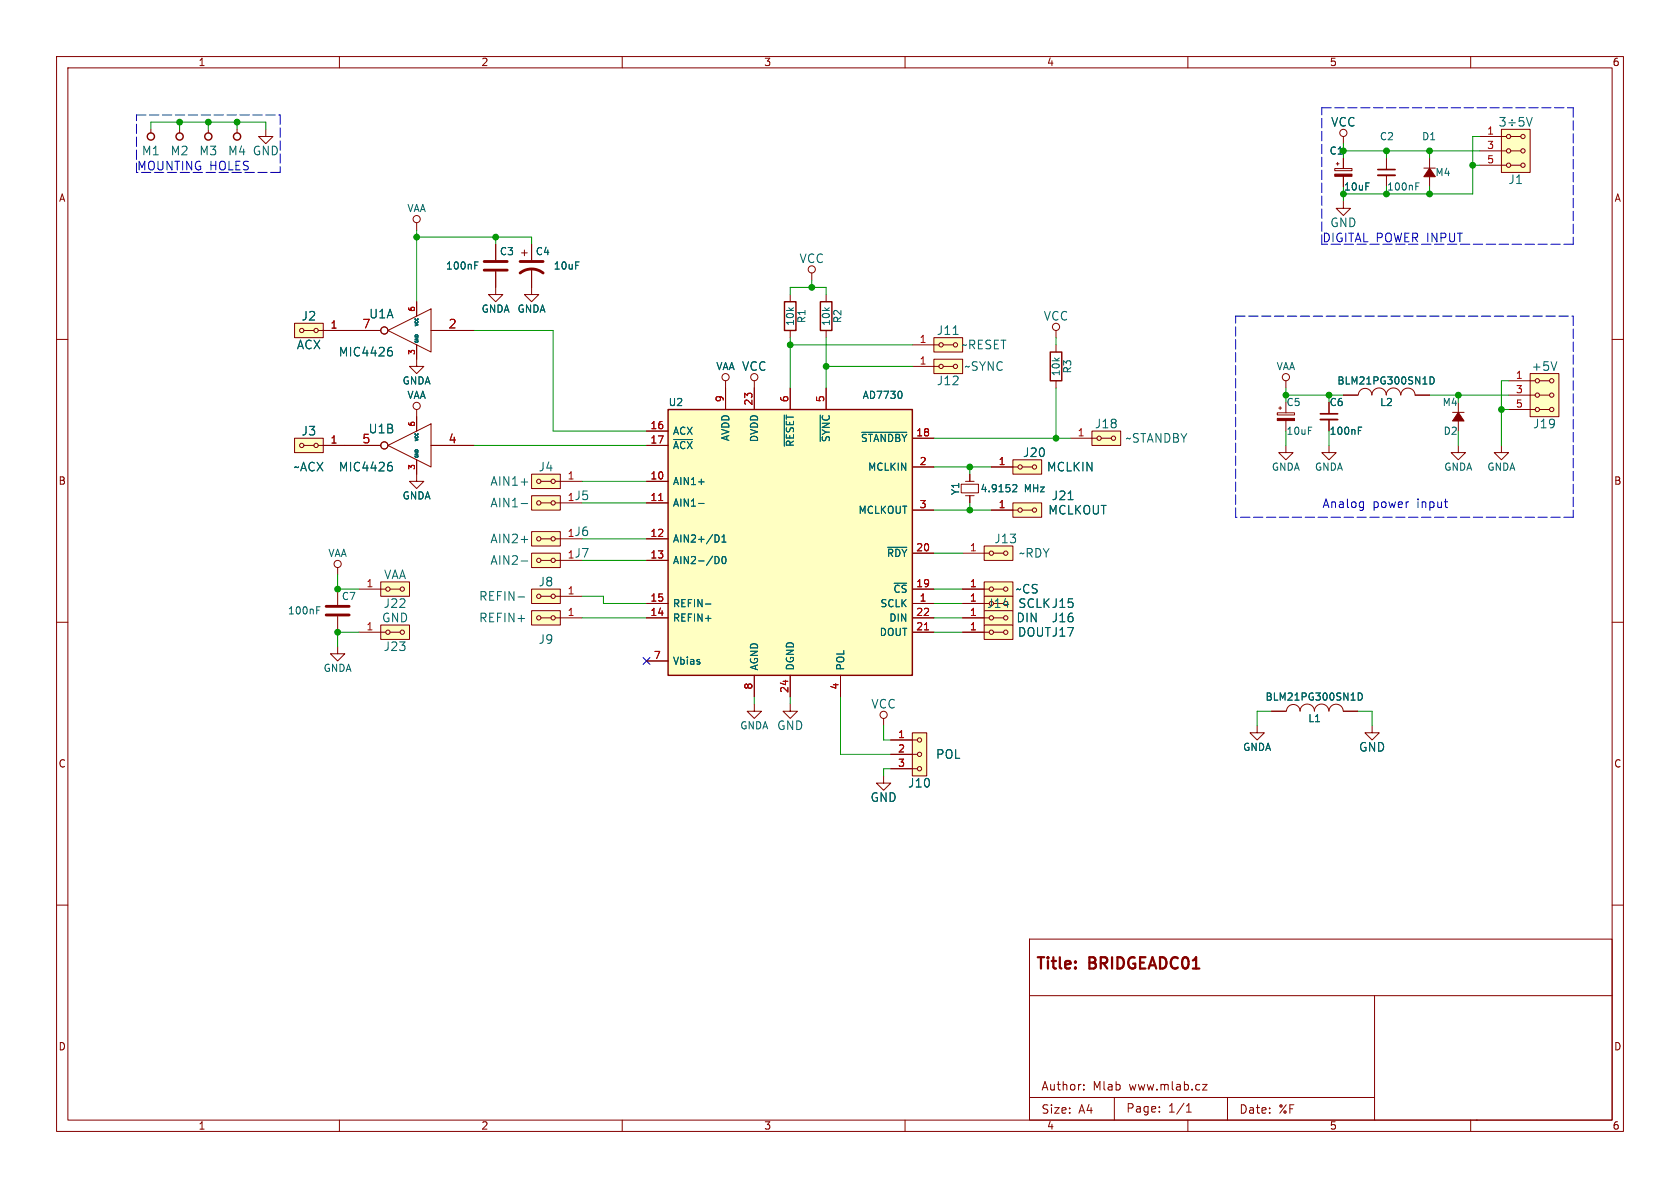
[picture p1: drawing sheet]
<svg xmlns="http://www.w3.org/2000/svg" width="297mm" height="210mm" viewBox="0 0 297 210" stroke-linecap="round" stroke-linejoin="round" font-family="sans-serif">
<g fill="none" stroke="#840000" stroke-width=".18">
<path d="M10 10h277v190h-277zM12 12h273v186h-273zM60 10v2M110 10v2M160 10v2M210 10v2M260 10v2M26.7 22.9v.6M31.7 22.9v.6M36.8 22.9v.6M41.9 22.9v.6M47 22.9v1.2h1.3l-1.3 1.3-1.3-1.3h1.3"/>
<path d="M73.7 39.4v1.2M236 29.8h3v.4h-3zM236.2 29h.5M236.5 28.7v.5M237.5 35.6v1.2h1.3l-1.3 1.3-1.3-1.3h1.3M237.5 24.1v1.3M237.5 27.9v1.9M237.5 31.2v1.8M245.1 27.9v1.9M245.1 31v2M251.7 29.7h2M252.7 27.9v1.8"/>
<path d="M252.7 31.2v1.8M261.6 29.2h4.7M261.6 26.7h4.7M261.6 24.1h4.7M265.4 22.9h5.1v7.6h-5.1zM267.1 29.2h1.8M267.1 26.7h1.8M267.1 24.1h1.8M10 60h2M52.1 57.2h5v2.5h-5zM53.7 58.4h1.8M56.3 58.4h11"/>
<path d="M68.6 58.4l7.6-3.8v7.6zM73.7 53.3v2.6M76.2 58.4h7.6M87.6 48v4.1h1.3l-1.3 1.2-1.2-1.2h1.2M87.6 43.2v2.8M92.2 44.7h1M92.7 44.2v1M94 47.5v4.6h1.2l-1.2 1.2-1.3-1.2h1.3M94 43.2v2.8M139.7 52.1v1.2M139.7 58.4v1.3M143.5 48.3v1.2"/>
<path d="M146 52.1v1.2M146 58.4v1.3M165.1 59.7h5.1v2.5h-5.1zM186.7 58.4v1.3M285 60h2M52.1 77.5h5v2.5h-5zM53.7 78.7h1.8M56.3 78.7h11M68.6 78.7l7.6-3.8v7.7zM73.7 61v3.8h1.2l-1.2 1.2-1.3-1.2h1.3M73.7 72.4v3.8M76.2 78.7h7.6"/>
<path d="M114.3 78.7h3.8M114.3 76.2h3.8M128.3 67.3v5.1M133.3 67.3v5.1M139.7 68.6v3.8M146 68.6v3.8M161.3 64.8h4.7M161.3 61h4.7M161.3 77.5h3.8M165.1 63.5h5.1v2.5h-5.1zM166.8 64.8h1.7M166.8 61h1.7"/>
<path d="M186.7 61v1.2M186.7 67.3v1.3M189.2 77.5h4.7M193 76.2h5.1v2.5h-5.1zM194.7 77.5h1.8M225.8 73h3.1v.4h-3.1zM226.1 72.1h.5M226.3 71.9v.5M227.3 78.7v1.3h1.3l-1.3 1.3-1.2-1.3h1.2M227.3 67.3v1.3M227.3 71.1v1.9M227.3 74.3v1.9"/>
<path d="M234.9 78.7v1.3h1.3l-1.3 1.3-1.2-1.3h1.2M234.9 71.1v1.9M234.9 74.2v2M237.5 69.9h2.5M240.1 69.8a1.21 1.21 0 0 1 1.2-1.1 1.21 1.21 0 0 1 1.2 1.1M242.5 69.8a1.27 1.27 0 0 1 1.3-1.2 1.27 1.27 0 0 1 1.3 1.2 1.3 1.3 0 0 1 1.3-1.2 1.3 1.3 0 0 1 1.2 1.2 1.26 1.26 0 0 1 1.3-1.2 1.26 1.26 0 0 1 1.3 1.2M250.2 69.9h2.5M256.8 72.9h2M257.8 78.7v1.3h1.3l-1.3 1.3-1.3-1.3h1.3M257.8 71.1v1.8M257.8 74.4v1.8M265.4 78.7v1.3h1.3l-1.3 1.3-1.2-1.3h1.2"/>
<path d="M266.7 72.4h4.7M266.7 69.9h4.7M266.7 67.3h4.7M270.5 66h5.1v7.7h-5.1zM272.2 72.4h1.7M272.2 69.9h1.7M272.2 67.3h1.7M73.7 81.3v3.8h1.2l-1.2 1.3-1.3-1.3h1.3M94 97.8h5.1v2.5h-5.1zM94 83.8h5.1v2.6h-5.1zM94 94h5.1v2.5h-5.1zM94 87.6h5.1v2.6h-5.1z"/>
<path d="M95.6 85.1h1.8M95.6 99.1h1.8M95.6 95.3h1.8M95.6 88.9h1.8M98.2 85.1h4.7M98.2 99.1h4.7M98.2 95.3h4.7M98.2 88.9h4.7M114.3 85.1h3.8M114.3 99.1h3.8M114.3 95.3h3.8M114.3 88.9h3.8"/>
<path d="M161.3 97.8h3.8M161.3 82.6h3.8M161.3 90.2h3.8M169.9 85.6h3.1v1.5h-3.1zM170.2 97.8h4.7M170.7 87.6h1.5M170.7 85.1h1.5M171.4 83.8v1.3M171.4 87.6v1.3M174 96.5h5.1v2.6h-5.1zM175.3 82.6h4.7M175.3 90.2h4.7"/>
<path d="M175.6 97.8h1.8M179.1 81.3h5v2.5h-5zM179.1 88.9h5v2.5h-5zM180.7 82.6h1.8M180.7 90.2h1.8M10 110h2M59.7 114.3v1.3h1.3l-1.3 1.2-1.3-1.2h1.3M59.7 100.3v1.3M59.7 104.1v2.8M59.7 109v2.8M63.5 104.1h4.7M63.5 111.8h4.7"/>
<path d="M67.3 102.9h5.1v2.5h-5.1zM67.3 110.5h5.1v2.5h-5.1zM69 104.1h1.7M69 111.8h1.7M94 108h5.1v2.5h-5.1zM94 104.1h5.1v2.6h-5.1zM95.6 109.2h1.8M95.6 105.4h1.8M98.2 109.2h4.7M98.2 105.4h4.7M114.3 106.7h3.8M114.3 109.2h3.8"/>
<path d="M114.3 116.8h3.8M133.3 119.4v3.8M139.7 119.4v3.8M148.6 119.4v3.8M161.3 104.1h3.8M161.3 106.7h3.8M161.3 109.2h3.8M161.3 111.8h3.8M170.2 104.1h4.7M170.2 106.7h3.8M170.2 109.2h4.7M170.2 111.8h4.7"/>
<path d="M174 102.9h5.1v2.5h-5.1zM174 105.4h5.1v2.6h-5.1zM174 108h5.1v2.5h-5.1zM174 110.5h5.1v2.5h-5.1zM175.6 104.1h1.8M175.6 109.2h1.8M175.6 111.8h1.8M285 110h2M133.3 124.5v1.2h1.3l-1.3 1.3-1.2-1.3h1.2M139.7 124.5v1.2h1.3l-1.3 1.3-1.3-1.3h1.3M156.2 137.2v1.2h1.3l-1.3 1.3-1.3-1.3h1.3M156.2 127v1.3"/>
<path d="M157.5 135.9h4.7M157.5 133.4h4.7M157.5 130.8h4.7M161.3 129.5h2.5v7.7h-2.5zM222.2 128.3v1.2h1.3l-1.3 1.3-1.2-1.3h1.2M224.8 125.7h2.5M227.4 125.7a1.19 1.19 0 0 1 1.2-1.2 1.19 1.19 0 0 1 1.2 1.2 1.28 1.28 0 0 1 1.3-1.2 1.28 1.28 0 0 1 1.3 1.2M232.4 125.7a1.28 1.28 0 0 1 1.2-1.2 1.28 1.28 0 0 1 1.3 1.2M234.9 125.7a1.26 1.26 0 0 1 1.3-1.2 1.26 1.26 0 0 1 1.3 1.2M237.5 125.7h2.5M242.6 128.3v1.2h1.2l-1.2 1.3-1.3-1.3h1.3M10 160h2"/>
<path d="M285 160h2M182 166h103v32h-103zM182 176h103M243 176v22M60 198v2M110 198v2M160 198v2M182 194h61M191.6 192.6v.1M191.6 191.8v.1M197 194v4M205 196.5v.1"/>
<path d="M205 195.7v.1M209.7 196.6h.9M209.7 195.5l.5-.4v1.5M210 198v2M212.6 191.7h.8l-.8 1h.8M217 194v4M260 198v2M261 198h.1"/>
<circle cx="73.7" cy="38.7" r=".63"/>
<circle cx="237.5" cy="23.5" r=".63"/>
<circle cx="266.7" cy="29.2" r=".38"/>
<circle cx="266.7" cy="26.7" r=".38"/>
<circle cx="266.7" cy="24.1" r=".38"/>
<circle cx="269.2" cy="24.1" r=".38"/>
<circle cx="269.2" cy="29.2" r=".38"/>
<circle cx="269.2" cy="26.7" r=".38"/>
<circle cx="53.3" cy="58.4" r=".38"/>
<circle cx="55.9" cy="58.4" r=".38"/>
<circle cx="67.9" cy="58.4" r=".63"/>
<circle cx="143.5" cy="47.6" r=".63"/>
<circle cx="186.7" cy="57.8" r=".63"/>
<circle cx="53.3" cy="78.7" r=".38"/>
<circle cx="55.9" cy="78.7" r=".38"/>
<circle cx="67.9" cy="78.7" r=".63"/>
<circle cx="73.7" cy="71.8" r=".63"/>
<circle cx="128.3" cy="66.7" r=".63"/>
<circle cx="133.3" cy="66.7" r=".63"/>
<circle cx="166.4" cy="61" r=".38"/>
<circle cx="166.4" cy="64.8" r=".38"/>
<circle cx="168.9" cy="61" r=".38"/>
<circle cx="168.9" cy="64.8" r=".38"/>
<circle cx="194.3" cy="77.5" r=".38"/>
<circle cx="196.9" cy="77.5" r=".38"/>
<circle cx="227.3" cy="66.7" r=".63"/>
<circle cx="271.8" cy="69.9" r=".38"/>
<circle cx="271.8" cy="72.4" r=".38"/>
<circle cx="271.8" cy="67.3" r=".38"/>
<circle cx="274.3" cy="72.4" r=".38"/>
<circle cx="274.3" cy="69.9" r=".38"/>
<circle cx="274.3" cy="67.3" r=".38"/>
<circle cx="59.7" cy="99.7" r=".63"/>
<circle cx="95.3" cy="88.9" r=".38"/>
<circle cx="95.3" cy="85.1" r=".38"/>
<circle cx="95.3" cy="99.1" r=".38"/>
<circle cx="95.3" cy="95.3" r=".38"/>
<circle cx="97.8" cy="88.9" r=".38"/>
<circle cx="97.8" cy="85.1" r=".38"/>
<circle cx="97.8" cy="99.1" r=".38"/>
<circle cx="97.8" cy="95.3" r=".38"/>
<circle cx="175.3" cy="97.8" r=".38"/>
<circle cx="177.8" cy="97.8" r=".38"/>
<circle cx="180.3" cy="82.6" r=".38"/>
<circle cx="180.3" cy="90.2" r=".38"/>
<circle cx="182.9" cy="82.6" r=".38"/>
<circle cx="182.9" cy="90.2" r=".38"/>
<circle cx="68.6" cy="104.1" r=".38"/>
<circle cx="68.6" cy="111.8" r=".38"/>
<circle cx="71.1" cy="111.8" r=".38"/>
<circle cx="71.1" cy="104.1" r=".38"/>
<circle cx="95.3" cy="105.4" r=".38"/>
<circle cx="95.3" cy="109.2" r=".38"/>
<circle cx="97.8" cy="105.4" r=".38"/>
<circle cx="97.8" cy="109.2" r=".38"/>
<circle cx="175.3" cy="109.2" r=".38"/>
<circle cx="175.3" cy="111.8" r=".38"/>
<circle cx="175.3" cy="104.1" r=".38"/>
<circle cx="177.8" cy="109.2" r=".38"/>
<circle cx="177.8" cy="111.8" r=".38"/>
<circle cx="177.8" cy="104.1" r=".38"/>
<circle cx="156.2" cy="126.4" r=".63"/>
<circle cx="162.6" cy="133.4" r=".38"/>
<circle cx="162.6" cy="135.9" r=".38"/>
<circle cx="162.6" cy="130.8" r=".38"/>
</g>
<g fill="#840000" stroke="#840000" stroke-width=".18">
<path d="M257.8 72.9l1 1.5h-2z"/>
<path d="M236 30.8h3v.4h-3z"/>
<path d="M225.8 74h3.1v.3h-3.1z"/>
<path d="M252.7 29.7l1 1.5h-2z"/>
</g>
<g fill="none" stroke="#840000" stroke-width=".25">
<path d="M138.7 53.3h2v5.1h-2zM145 53.3h2.1v5.1h-2.1zM118.1 72.4h43.2v47h-43.2zM185.7 62.2h2v5.1h-2z"/>
<circle cx="26.7" cy="24.1" r=".63"/>
<circle cx="31.7" cy="24.1" r=".63"/>
<circle cx="36.8" cy="24.1" r=".63"/>
<circle cx="41.9" cy="24.1" r=".63"/>
</g>
<g fill="none" stroke="#006464" stroke-width=".18">
<path d="M250.3 32.9h.4M250.3 32.3h.6M265.1 20.8h1l-.5 .5 .4 .2v.6l-.2 .2h-.4l-.3-.2M266.7 21.7h1.2M267.3 22.1v.1M267.3 21.2v.1M269.3 20.8h-.7v.7l.2-.2 .5 .1 .1 .2-.1 .5-.2 .2-.5-.2M269.9 20.8l.5 1.5 .5-1.5M83.9 46.9h.5M83.9 46.3h.6M168.5 59.1h.9M68.8 62h.3l.3 .3-.1 .5-.5 .1"/>
<path d="M68.9 61.4h.3M119.1 77.7h3.3M138.7 73.4v5.5M145 73.4v4.6M152.3 76.4h8M159.3 69.3l.2 .3-.2 .7M240.1 76.1h.5M240.1 75.5h.6M252.8 66.6a.64 .64 0 0 1 .8 .7 .64 .64 0 0 1-.8 .6zM275.2 63.9l-.5 1.6M68.8 82.3h.3l.3 .3-.1 .5-.5 .1M68.9 81.7h.3"/>
<path d="M92.1 99.2h1.2M92.1 85.2h1.2M92.1 95.4h1.2M92.1 89h1.2M123.5 89h1M123.5 85.2h1M126.4 98.4a.64 .64 0 0 1 .7 .6 .64 .64 0 0 1-.7 .6M126.7 94.6a.68 .68 0 0 1 .4 .6 .68 .68 0 0 1-.4 .6M127.6 95.8h.7M127.6 94.9l.4-.3v1.2M127.7 98.5l.2-.1a.68 .68 0 0 1 .5 .6 .68 .68 0 0 1-.5 .6l-.2-.1-.1-.3zM156.9 96.7h3.4"/>
<path d="M179.1 85.7h.4l.3 .3-.8 .9h.8M188.8 88.3h.9M56 107.9h.4M56 107.3h.6M91.6 105.5h1.1M124.7 106.8h1M240.1 122.5a.64 .64 0 0 1 .8 .6 .64 .64 0 0 1-.8 .7z"/>
</g>
<g fill="#ffffc2" stroke="#ffffc2" stroke-width=".18">
<path d="M165.1 63.5h5.1v2.5h-5.1z"/>
<path d="M165.1 59.7h5.1v2.5h-5.1z"/>
<path d="M270.5 66h5.1v7.7h-5.1z"/>
<path d="M174 102.9h5.1v2.5h-5.1z"/>
<path d="M174 96.5h5.1v2.6h-5.1z"/>
<path d="M179.1 81.3h5v2.5h-5z"/>
<path d="M179.1 88.9h5v2.5h-5z"/>
<path d="M193 76.2h5.1v2.5h-5.1z"/>
<path d="M174 105.4h5.1v2.6h-5.1z"/>
<path d="M174 108h5.1v2.5h-5.1z"/>
<path d="M174 110.5h5.1v2.5h-5.1z"/>
<path d="M52.1 77.5h5v2.5h-5z"/>
<path d="M52.1 57.2h5v2.5h-5z"/>
<path d="M94 97.8h5.1v2.5h-5.1z"/>
<path d="M161.3 129.5h2.5v7.7h-2.5z"/>
<path d="M94 108h5.1v2.5h-5.1z"/>
<path d="M94 83.8h5.1v2.6h-5.1z"/>
<path d="M94 104.1h5.1v2.6h-5.1z"/>
<path d="M94 94h5.1v2.5h-5.1z"/>
<path d="M94 87.6h5.1v2.6h-5.1z"/>
<path d="M265.4 22.9h5.1v7.6h-5.1z"/>
<path d="M118.1 72.4h43.2v47h-43.2z"/>
<path d="M67.3 102.9h5.1v2.5h-5.1z"/>
<path d="M67.3 110.5h5.1v2.5h-5.1z"/>
</g>
<path d="M243.6 31h3M233.4 74.2h3.1" fill="none" stroke="#840000" stroke-width=".33"/>
<path d="M243.6 30h3M233.4 73.2h3.1" fill="none" stroke="#840000" stroke-width=".3"/>
<path d="M85.6 46.2h4.1M85.6 47.8h4.1M91.9 48.3a3.3 3.3 0 0 1 4.1 0M91.9 46.2h4.1M57.7 108.7h4M57.7 107.2h4" fill="none" stroke="#840000" stroke-width=".51"/>
<path d="M116.4 88.5h.8M163.4 111.3h.8" fill="none" stroke="#a90000" stroke-width=".18"/>
<path d="M240.9 88.7l.1 .1M241 88.7v1.2l-.1 .3M241 89.7h-.1M255.3 88.7h.6M255.8 89.7h.1" fill="none" stroke="#0000c2" stroke-width=".18"/>
<path d="M233.7 19.1h44.4M278.1 19.1v24.1M24.1 30.5v-10.2M24.1 20.3h25.4M49.5 20.3v10.2M49.5 30.5h-25.4M218.4 55.9h59.7M233.7 43.2v-24.1M278.1 55.9v35.5M278.1 43.2h-44.4M218.4 91.4v-35.5M278.1 91.4h-59.7" fill="none" stroke="#0000c2" stroke-width=".18" stroke-dasharray="1.7 .6"/>
<g fill="none" stroke="#009600" stroke-width=".18">
<path d="M26.7 22.9v-1.3h20.3v1.3M31.7 21.6v1.3M36.8 21.6v1.3M41.9 21.6v1.3M237.5 25.4v1.3h24.1M245.1 26.7v1.2M252.7 26.7v1.2M252.7 33v1.3M260.3 29.2h1.3M261.6 24.1h-1.3v10.2h-22.8v1.3M73.7 41.9h20.3v1.3M73.7 40.6v12.7"/>
<path d="M83.8 58.4h14v17.8h16.5M87.6 41.9v1.3M139.7 52.1v-1.3h6.3v1.3M139.7 59.7v8.9M143.5 49.5v1.3M146 59.7v8.9M186.7 59.7v1.3M83.8 78.7h30.5M139.7 61h21.6M146 64.8h15.3M165.1 77.5h24.1M186.7 68.6v8.9"/>
<path d="M227.3 68.6v2.5M227.3 76.2v2.5M227.3 69.9h10.2M234.9 69.9v1.2M234.9 76.2v2.5M252.7 69.9h14M257.8 69.9v1.2M257.8 76.2v2.5M265.4 72.4h1.3M266.7 67.3h-1.3v11.4M102.9 99.1h11.4M102.9 88.9h11.4"/>
<path d="M102.9 95.3h11.4M102.9 85.1h11.4M165.1 90.2h10.2M165.1 97.8h5.1M165.1 82.6h10.2M171.4 82.6v1.2M171.4 88.9v1.3M59.7 101.6v2.5h3.8M63.5 111.8h-3.8v2.5M102.9 105.4h3.8v1.3h7.6M102.9 109.2h11.4M165.1 111.8h5.1"/>
<path d="M165.1 106.7h5.1M165.1 109.2h5.1M165.1 104.1h5.1M133.3 123.2v1.3M139.7 123.2v1.3M148.6 123.2v10.2h8.9M156.2 128.3v2.5h1.3M157.5 135.9h-1.3v1.3M224.8 125.7h-2.6v2.6M240 125.7h2.6v2.6"/>
</g>
<path d="M113.7 116.2l1.2 1.2M114.9 116.2l-1.2 1.2" fill="none" stroke="#000084" stroke-width=".18"/>
<g fill="#009600" stroke="#009600" stroke-width=".18">
<circle cx="139.7" cy="61" r=".51"/>
<circle cx="146.1" cy="64.8" r=".51"/>
<circle cx="143.5" cy="50.8" r=".51"/>
<circle cx="186.7" cy="77.5" r=".51"/>
<circle cx="171.5" cy="82.6" r=".51"/>
<circle cx="235" cy="69.9" r=".51"/>
<circle cx="171.5" cy="90.2" r=".51"/>
<circle cx="260.3" cy="29.2" r=".51"/>
<circle cx="257.8" cy="69.9" r=".51"/>
<circle cx="252.7" cy="34.3" r=".51"/>
<circle cx="245.1" cy="34.3" r=".51"/>
<circle cx="245.1" cy="26.7" r=".51"/>
<circle cx="252.7" cy="26.7" r=".51"/>
<circle cx="265.4" cy="72.4" r=".51"/>
<circle cx="227.3" cy="69.9" r=".51"/>
<circle cx="31.8" cy="21.6" r=".51"/>
<circle cx="36.8" cy="21.6" r=".51"/>
<circle cx="73.7" cy="41.9" r=".51"/>
<circle cx="41.9" cy="21.6" r=".51"/>
<circle cx="237.5" cy="34.3" r=".51"/>
<circle cx="237.5" cy="26.7" r=".51"/>
<circle cx="59.7" cy="111.8" r=".51"/>
<circle cx="59.7" cy="104.1" r=".51"/>
<circle cx="87.6" cy="41.9" r=".51"/>
</g>
<g font-size="2.8" fill="#840000">
<text x="183" y="171.9">Title:</text>
<text x="192.7" y="171.9">BRIDGEADC01</text>
</g>
<g font-size="2.1" fill="#006464">
<text x="235.2" y="22.6">VCC</text>
<text x="25" y="27.7">M1</text>
<text x="30.1" y="27.7">M2</text>
<text x="35.2" y="27.7">M3</text>
<text x="40.2" y="27.7">M4 GND</text>
<text x="266.6" y="32.7">J1</text>
<text x="235.1" y="40.4">GND</text>
<text x="141.3" y="46.7">VCC</text>
<text x="53.2" y="56.9">J2</text>
<text x="65.2" y="56.5">U1A</text>
<text x="165.5" y="59.4">J11</text>
<text x="184.4" y="56.9">VCC</text>
<text x="52.4" y="62">ACX</text>
<text x="59.8" y="63.2">MIC4426</text>
<text x="131.1" y="65.8">VCC</text>
<text x="169.9" y="62">~RESET</text>
<text x="170.4" y="65.8">~SYNC</text>
<text x="270.7" y="65.8">+5V</text>
<text x="165.5" y="68.3">J12</text>
<text x="53.2" y="77.2">J3</text>
<text x="65.1" y="76.8">U1B</text>
<text x="193.5" y="75.9">J18</text>
<text x="270.9" y="75.9">J19</text>
<text x="51.8" y="83.5">~ACX</text>
<text x="59.8" y="83.5">MIC4426</text>
<text x="95.1" y="83.5">J4</text>
<text x="180.8" y="81">J20</text>
<text x="185" y="83.5">MCLKIN</text>
<text x="198.9" y="78.5">~STANDBY</text>
<text x="86.6" y="86.1">AIN1+</text>
<text x="86.6" y="89.9">AIN1-</text>
<text x="101.5" y="88.6">J5</text>
<text x="185.9" y="88.6">J21</text>
<text x="101.5" y="95">J6</text>
<text x="185.2" y="91.2">MCLKOUT</text>
<text x="86.6" y="100.1">AIN2-</text>
<text x="86.6" y="96.2">AIN2+</text>
<text x="101.5" y="98.8">J7</text>
<text x="175.7" y="96.2">J13</text>
<text x="180.1" y="98.8">~RDY</text>
<text x="67.7" y="107.7">J22</text>
<text x="67.8" y="102.6">VAA</text>
<text x="84.6" y="106.4">REFIN-</text>
<text x="95.1" y="103.9">J8</text>
<text x="174.4" y="107.7">J14</text>
<text x="179.5" y="105.1">~CS</text>
<text x="179.9" y="107.7">SCLK J15</text>
<text x="67.5" y="110.2">GND</text>
<text x="84.6" y="110.2">REFIN+</text>
<text x="179.6" y="110.2">DIN</text>
<text x="179.9" y="112.8">DOUTJ17</text>
<text x="185.9" y="110.2">J16</text>
<text x="67.7" y="115.3">J23</text>
<text x="95.1" y="114">J9</text>
<text x="154" y="125.5">VCC</text>
<text x="137.3" y="129.3">GND</text>
<text x="165.4" y="134.3">POL</text>
<text x="240.2" y="133.1">GND</text>
<text x="153.8" y="142">GND</text>
<text x="160.5" y="139.4">J10</text>
</g>
<g font-size="2.1" fill="#0000c2">
<text x="24.1" y="30.2">MOUNTING HOLES</text>
<text x="233.7" y="42.9">DIGITAL POWER INPUT</text>
<text x="233.7" y="89.9">Analog</text>
<text x="242.6" y="89.9">power</text>
<text x="250.5" y="89.9">input</text>
</g>
<g font-size="2.1" fill="#a90000">
<text x="64" y="58.2">7</text>
<text x="79.2" y="58.2">2</text>
<text x="64" y="78.5">5</text>
<text x="79.2" y="78.5">4</text>
</g>
<g font-size="2.1" fill="#840000">
<text x="184" y="193">Author:</text>
<text x="184" y="197.1">Size:</text>
<text x="190.7" y="197.1">A4</text>
<text x="193.2" y="193">Mlab</text>
<text x="199" y="196.9">Page:</text>
<text x="199.7" y="193">www.mlab.cz</text>
<text x="206.5" y="196.9">1/1</text>
<text x="219" y="197.1">Date:</text>
<text x="226" y="197.1">%F</text>
</g>
<g font-size="1.8" fill="#840000">
<text x="35" y="11.9">1</text>
<text x="85" y="11.9">2</text>
<text x="135" y="11.9">3</text>
<text x="185" y="11.9">4</text>
<text x="235" y="11.9">5</text>
<text x="285" y="11.9">6</text>
<text x="10.3" y="35.9">A</text>
<text x="285.3" y="35.9">A</text>
<text x="10.3" y="85.9">B</text>
<text x="285.3" y="85.9">B</text>
<text x="10.3" y="135.9">C</text>
<text x="285.3" y="135.9">C</text>
<text x="10.3" y="185.9">D</text>
<text x="285.3" y="185.9">D</text>
<text x="35" y="199.9">1</text>
<text x="85" y="199.9">2</text>
<text x="135" y="199.9">3</text>
<text x="185" y="199.9">4</text>
<text x="235" y="199.9">5</text>
<text x="285" y="199.9">6</text>
</g>
<g font-size="1.8" fill="#a90000">
<text x="262.8" y="23.9">1</text>
<text x="262.8" y="26.4">3</text>
<text x="262.8" y="29">5</text>
<text x="58.3" y="58.2">1</text>
<text x="162.5" y="64.5">1</text>
<text x="162.5" y="60.7">1</text>
<text x="128" y="71.2" transform="rotate(-90 128 71.2)">9</text>
<text x="133.1" y="71.8" transform="rotate(-90 133.1 71.8)">23</text>
<text x="139.4" y="71.2" transform="rotate(-90 139.4 71.2)">6</text>
<text x="145.8" y="71.2" transform="rotate(-90 145.8 71.2)">5</text>
<text x="267.9" y="67.1">1</text>
<text x="267.9" y="69.6">3</text>
<text x="114.9" y="75.9">16</text>
<text x="161.9" y="77.2">18</text>
<text x="190.4" y="77.2">1</text>
<text x="267.9" y="72.1">5</text>
<text x="58.3" y="78.5">1</text>
<text x="114.9" y="78.5">17</text>
<text x="162.5" y="82.3">2</text>
<text x="176.5" y="82.3">1</text>
<text x="100.3" y="84.8">1</text>
<text x="100.3" y="88.6">1</text>
<text x="114.9" y="84.8">10</text>
<text x="114.9" y="88.6">11</text>
<text x="162.5" y="89.9">3</text>
<text x="176.5" y="89.9">1</text>
<text x="100.3" y="95">1</text>
<text x="114.9" y="95">12</text>
<text x="100.3" y="98.8">1</text>
<text x="114.9" y="98.8">13</text>
<text x="161.9" y="97.5">20</text>
<text x="171.4" y="97.5">1</text>
<text x="64.7" y="103.9">1</text>
<text x="100.3" y="105.2">1</text>
<text x="114.9" y="106.4">15</text>
<text x="161.9" y="103.9">19</text>
<text x="162.5" y="106.4">1</text>
<text x="171.4" y="103.9">1</text>
<text x="171.4" y="106.4">1</text>
<text x="64.7" y="111.5">1</text>
<text x="100.3" y="109">1</text>
<text x="114.9" y="109">14</text>
<text x="161.9" y="111.5">21</text>
<text x="161.9" y="109">22</text>
<text x="171.4" y="109">1</text>
<text x="171.4" y="111.5">1</text>
<text x="115.5" y="116.6">7</text>
<text x="133.1" y="122" transform="rotate(-90 133.1 122)">8</text>
<text x="139.4" y="122.6" transform="rotate(-90 139.4 122.6)">24</text>
<text x="148.3" y="122" transform="rotate(-90 148.3 122)">4</text>
<text x="158.7" y="130.6">1</text>
<text x="158.7" y="133.1">2</text>
<text x="158.7" y="135.6">3</text>
</g>
<g font-size="1.8" fill="#006464">
<text x="235" y="27.5">C1</text>
<text x="243.8" y="25">C2</text>
<text x="251.3" y="25">D1</text>
<text x="237.5" y="33.9">10uF</text>
<text x="253.7" y="31.3">M4</text>
<text x="71.9" y="37.7">VAA</text>
<text x="78.7" y="47.9">100nF</text>
<text x="88.3" y="45.3">C3</text>
<text x="94.6" y="45.3">C4</text>
<text x="97.8" y="47.9">10uF</text>
<text x="85" y="55.5">GNDA</text>
<text x="91.4" y="55.5">GNDA</text>
<text x="140.6" y="57.7" transform="rotate(-90 140.6 57.7)">10k</text>
<text x="142.6" y="57.2" transform="rotate(-90 142.6 57.2)">R1</text>
<text x="146.9" y="57.7" transform="rotate(-90 146.9 57.7)">10k</text>
<text x="148.9" y="57.2" transform="rotate(-90 148.9 57.2)">R2</text>
<text x="126.5" y="65.6">VAA</text>
<text x="225.6" y="65.6">VAA</text>
<text x="71.1" y="68.2">GNDA</text>
<text x="71.9" y="70.7">VAA</text>
<text x="118.1" y="72">U2</text>
<text x="152.4" y="70.7">AD7730</text>
<text x="187.6" y="66.6" transform="rotate(-90 187.6 66.6)">10k</text>
<text x="189.6" y="66.1" transform="rotate(-90 189.6 66.1)">R3</text>
<text x="227.3" y="72">C5</text>
<text x="235" y="72">C6</text>
<text x="236.3" y="68.2">BLM21PG300SN1D</text>
<text x="243.9" y="72">L2</text>
<text x="254.9" y="72">M4</text>
<text x="118.9" y="77.1">ACX</text>
<text x="227.3" y="77.1">10uF</text>
<text x="235" y="77.1">100nF</text>
<text x="255.1" y="77.1">D2</text>
<text x="118.9" y="79.6">~{ACX}</text>
<text x="129.1" y="78.1" transform="rotate(-90 129.1 78.1)">AVDD</text>
<text x="134.2" y="78.3" transform="rotate(-90 134.2 78.3)">DVDD</text>
<text x="140.6" y="79.1" transform="rotate(-90 140.6 79.1)">~{RESET}</text>
<text x="146.9" y="78.3" transform="rotate(-90 146.9 78.3)">~{SYNC}</text>
<text x="152.1" y="78.3">~{STANDBY}</text>
<text x="153.4" y="83.4">MCLKIN</text>
<text x="224.7" y="83.4">GNDA</text>
<text x="232.4" y="83.4">GNDA</text>
<text x="255.2" y="83.4">GNDA</text>
<text x="262.8" y="83.4">GNDA</text>
<text x="71.1" y="88.5">GNDA</text>
<text x="118.9" y="86">AIN1+</text>
<text x="118.9" y="89.8">AIN1-</text>
<text x="169.8" y="87.6" transform="rotate(-90 169.8 87.6)">Y1</text>
<text x="173.3" y="87.2">4.9152</text>
<text x="181.1" y="87.2">MHz</text>
<text x="151.7" y="91">MCLKOUT</text>
<text x="58" y="98.7">VAA</text>
<text x="118.9" y="96.1">AIN2+/D1</text>
<text x="118.9" y="99.9">AIN2-/D0</text>
<text x="156.7" y="98.7">~{RDY}</text>
<text x="60.3" y="106.3">C7</text>
<text x="118.9" y="107.5">REFIN-</text>
<text x="155.5" y="107.5">SCLK</text>
<text x="157.8" y="105">~{CS}</text>
<text x="50.8" y="108.8">100nF</text>
<text x="118.9" y="110.1">REFIN+</text>
<text x="155.4" y="112.6">DOUT</text>
<text x="157.1" y="110.1">DIN</text>
<text x="57.1" y="119">GNDA</text>
<text x="118.9" y="117.7">Vbias</text>
<text x="134.2" y="118.6" transform="rotate(-90 134.2 118.6)">AGND</text>
<text x="140.6" y="118.6" transform="rotate(-90 140.6 118.6)">DGND</text>
<text x="149.5" y="118.6" transform="rotate(-90 149.5 118.6)">POL</text>
<text x="223.6" y="124.1">BLM21PG300SN1D</text>
<text x="130.8" y="129.1">GNDA</text>
<text x="231.2" y="127.9">L1</text>
<text x="219.7" y="132.9">GNDA</text>
</g>
<text font-size="1.8" fill="#009600" x="245.1" y="33.9">100nF</text>
<g font-size="1.4" fill="#a90000">
<text x="73.4" y="55.2" transform="rotate(-90 73.4 55.2)">6</text>
<text x="73.4" y="62.8" transform="rotate(-90 73.4 62.8)">3</text>
<text x="73.4" y="75.5" transform="rotate(-90 73.4 75.5)">6</text>
<text x="73.4" y="83.2" transform="rotate(-90 73.4 83.2)">3</text>
</g>
<g font-size=".7" fill="#006464">
<text x="74.1" y="57.8" transform="rotate(-90 74.1 57.8)">VCC</text>
<text x="74.1" y="60.7" transform="rotate(-90 74.1 60.7)">GND</text>
<text x="74.1" y="81" transform="rotate(-90 74.1 81)">GND</text>
<text x="74.1" y="78.1" transform="rotate(-90 74.1 78.1)">VCC</text>
</g>
</svg>
